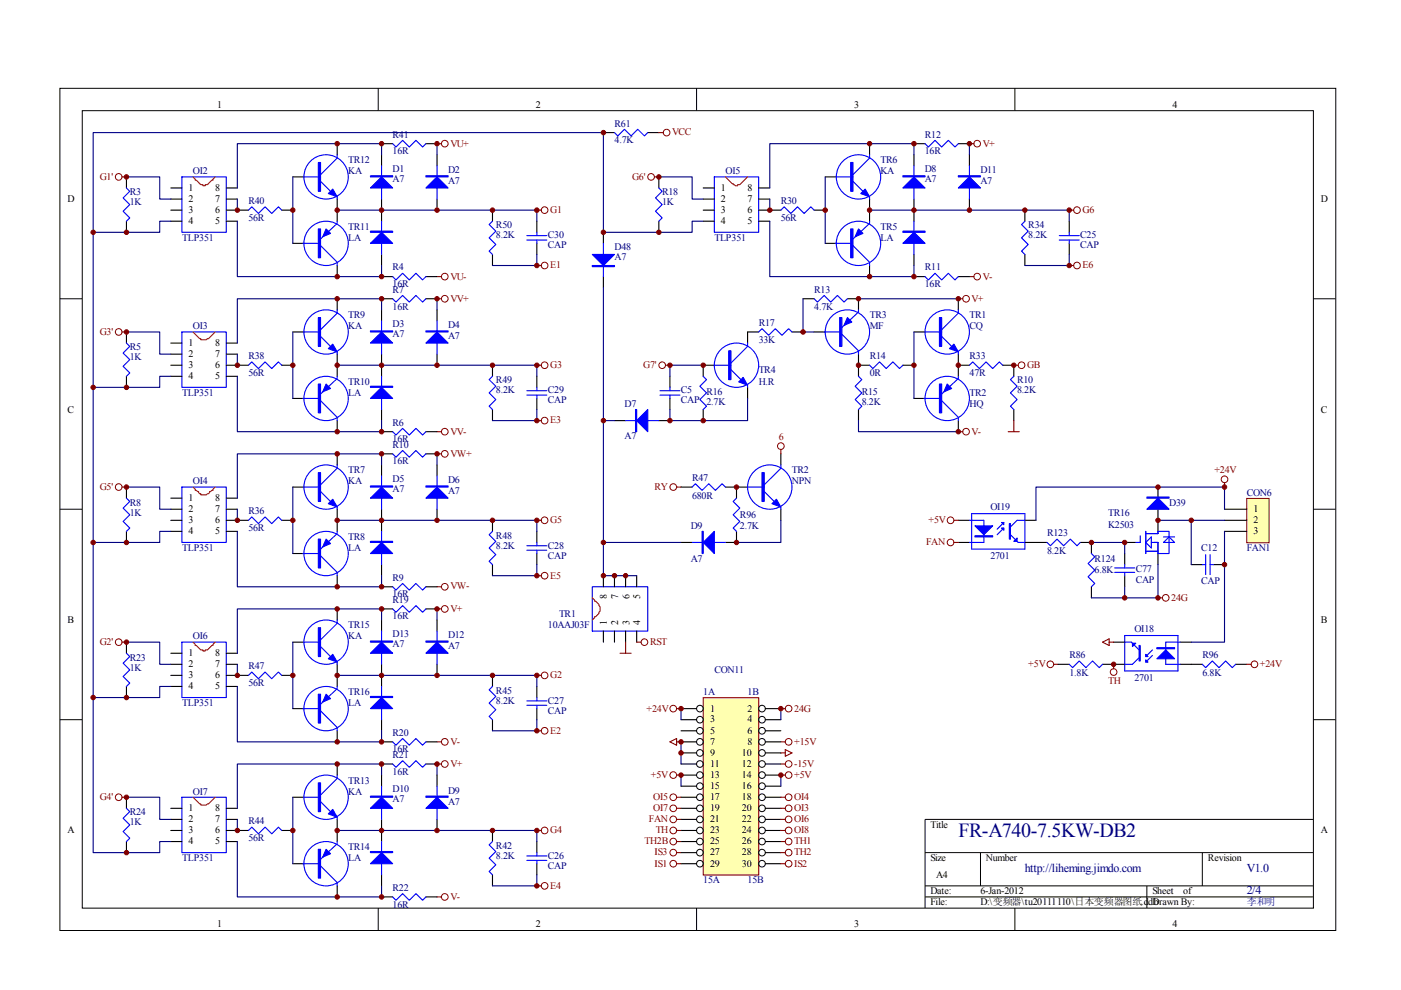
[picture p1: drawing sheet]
<svg xmlns="http://www.w3.org/2000/svg" width="297mm" height="210mm" viewBox="0 0 297 210" stroke-linecap="round" stroke-linejoin="round" font-family="sans-serif">
<g fill="none" stroke="#000" stroke-width=".21">
<path d="M12.7 18.7h270.5v178.6h-270.5zM80.2 18.7v4.7M147.7 18.7v4.7M215.2 18.7v4.7M17.4 23.5h261.1v169h-261.1zM12.7 63.3h4.7M278.4 63.3h4.7M12.7 108h4.7M278.4 108h4.7M12.7 152.6h4.7M278.4 152.6h4.7M278.4 173.7h-82.3v18.8"/>
<path d="M80.2 192.5v4.7M147.7 192.5v4.7M196.1 180.8h82.3M196.1 187.8h82.3M196.1 190.2h82.3M207.9 180.8v7M215.2 192.5v4.7M243.2 187.8v4.7M254.9 180.8v7"/>
</g>
<g fill="none" stroke="#00f" stroke-width=".23">
<path d="M26.8 39.9l.7 .7-1.4 1.4 1.4 1.4-1.4 1.4 1.4 1.4-.7 .7M38.6 37.5h9.4v11.8h-9.4zM64.4 37.5h3.6M68 38.4l2.1 2.2M71.5 32.8v.7l-3.5 3.5M80.9 35.2v7M92.7 35.2v7M130.3 28.1l.7 .7 1.4-1.4 1.4 1.4 1.4-1.4 1.4 1.4 .7-.7M139.7 39.9l.7 .7-1.4 1.4 1.4 1.4-1.4 1.4 1.4 1.4-.7 .7M151.4 37.5h9.5v11.8h-9.5zM177.3 37.5h3.5M180.8 38.4l2.2 2.2"/>
<path d="M184.4 32.8v.7l-3.6 3.5M193.8 35.2v7M205.5 35.2v7M52.7 44.6l.7-.7 1.4 1.4 1.4-1.4 1.4 1.4 1.4-1.4 .7 .7M64.2 51.6h3.3M68 52.1l3.5 3.5v.7M71.5 46.9v.5l-3.5 3.3M71.5 41.7v.5M80.9 46.9v7M104.4 46.9l-.7 .7 1.4 1.4-1.4 1.4 1.4 1.4-1.4 1.4 .7 .7M111.7 50h4.2M111.7 50.9h4.2"/>
<path d="M113.8 49.3v.7M113.8 50.9v.7M127.9 51.6v7M165.6 44.6l.7-.7 1.4 1.4 1.4-1.4 1.4 1.4 1.4-1.4 .7 .7M177.1 51.6h3.3M180.8 52.1l3.6 3.5v.7M184.4 46.9v.5l-3.6 3.3M184.4 41.7v.5M193.8 46.9v7M217.3 46.9l-.7 .7 1.4 1.4-1.4 1.4 1.4 1.4-1.4 1.4 .7 .7M224.6 50h4.2M224.6 50.9h4.2"/>
<path d="M226.7 49.3v.7M226.7 50.9v.7M26.8 72.7l.7 .7-1.4 1.5 1.4 1.4-1.4 1.4 1.4 1.4-.7 .7M38.6 70.4h9.4v11.7h-9.4zM52.7 77.4l.7-.7 1.4 1.4 1.4-1.4 1.4 1.4 1.4-1.4 .7 .7M64.4 70.4h3.6M68 71.3l2.1 2.1M71.5 65.7v.7l-3.5 3.5M71.5 79.8v.5l-3.5 3.2M71.5 74.6v.5M80.9 68v7.1M80.9 79.8v7"/>
<path d="M92.7 68v7.1M104.4 79.8l-.7 .7 1.4 1.4-1.4 1.4 1.4 1.4-1.4 1.4 .7 .7M149.1 79.8l.7 .7-1.4 1.4 1.4 1.4-1.4 1.4 1.4 1.4-.7 .7M151.4 77.4h3.6M155 78.4l2.1 2.1M158.5 72.7v.7l-3.5 3.6M160.9 70.4l.7-.7 1.4 1.4 1.4-1.4 1.4 1.4 1.4-1.4 .7 .7M172.6 63.3l.7 .7 1.4-1.4 1.4 1.4 1.5-1.4 1.4 1.4 .7-.7M174.7 70.4h3.3M178.5 70.9l3.5 3.5v.7M182 65.7v.5l-3.5 3.3M182 79.8l.7 .7-1.4 1.4 1.4 1.4-1.4 1.4 1.4 1.4-.7 .7"/>
<path d="M184.4 77.4l.7 .7 1.4-1.4 1.4 1.4 1.4-1.4 1.4 1.4 .7-.7M196.1 70.4h3.6M199.7 71.3l2.1 2.1M203.2 65.7v.7l-3.5 3.5M203.2 79.8v.5l-3.5 3.2M203.2 74.6v.5M205.5 77.4l.7-.7 1.5 1.4 1.4-1.4 1.4 1.4 1.4-1.4 .7 .7M214.9 79.8l-.7 .7 1.4 1.4-1.4 1.4 1.4 1.4-1.4 1.4 .7 .7M64.2 84.5h3.3M68 85l3.5 3.5v.7M71.5 98.6v.7l-3.5 3.5M111.7 82.8h4.2"/>
<path d="M111.7 83.8h4.2M113.8 82.1v.7M113.8 83.8v.7M132.6 89.2h7.1M139.9 82.8h4.3M139.9 83.8h4.3M142 82.1v.7M142 83.8v.7M158.5 81.7v.4M165.6 98.6v.7l-3.6 3.5M195.9 84.5h3.3M199.7 85l3.5 3.5v.7"/>
<path d="M26.8 105.6l.7 .7-1.4 1.4 1.4 1.4-1.4 1.5 1.4 1.4-.7 .7M38.6 103.3h9.4v11.7h-9.4zM52.7 110.3l.7-.7 1.4 1.4 1.4-1.4 1.4 1.4 1.4-1.4 .7 .7M64.2 117.4h3.3M64.4 103.3h3.6M68 117.8l3.5 3.6v.7M68 104.2l2.1 2.1M71.5 112.7v.4l-3.5 3.3M71.5 107.5v.5M80.9 100.9v7.1M80.9 112.7v7M92.7 100.9v7.1"/>
<path d="M104.4 112.7l-.7 .7 1.4 1.4-1.4 1.4 1.4 1.4-1.4 1.4 .7 .7M111.7 115.7h4.2M111.7 116.7h4.2M113.8 115v.7M113.8 116.7v.7M146.7 103.3l.7-.7 1.5 1.4 1.4-1.4 1.4 1.4 1.4-1.4 .7 .7M146.7 115h7.1M156.2 105.6l-.8 .7 1.5 1.4-1.5 1.4 1.5 1.5-1.5 1.4 .8 .7M158.5 103.3h3.5M162 104.2l2.1 2.1M165.6 107.5v.5M26.8 138.5l.7 .7-1.4 1.4 1.4 1.4-1.4 1.4 1.4 1.4-.7 .7"/>
<path d="M38.6 136.2h9.4v11.7h-9.4zM64.4 136.2h3.6M68 137.1l2.1 2.1M71.5 131.5v.7l-3.5 3.5M80.9 133.8v7.1M92.7 133.8v7.1M125.6 124.4h11.7v9.4h-11.7zM52.7 143.2l.7-.7 1.4 1.4 1.4-1.4 1.4 1.4 1.4-1.4 .7 .7M64.2 150.2h3.3M68 150.7l3.5 3.5v.7M71.5 145.5v.5l-3.5 3.3M71.5 140.4v.5"/>
<path d="M80.9 145.5v7.1M104.4 145.5l-.7 .8 1.4 1.4-1.4 1.4 1.4 1.4-1.4 1.4 .7 .7M111.7 148.6h4.2M111.7 149.5h4.2M113.8 147.9v.7M113.8 149.5v.7M26.8 171.4l.7 .7-1.4 1.4 1.4 1.4-1.4 1.4 1.4 1.4-.7 .7M38.6 169h9.4v11.8h-9.4zM52.7 176.1l.7-.7 1.4 1.4 1.4-1.4 1.4 1.4 1.4-1.4 .7 .7M64.4 169h3.6M68 170l2.1 2.1M71.5 164.3v.7l-3.5 3.6"/>
<path d="M71.5 178.4v.5l-3.5 3.3M71.5 173.3v.4M80.9 166.7v7M80.9 178.4v7.1M92.7 166.7v7M104.4 178.4l-.7 .7 1.4 1.4-1.4 1.5 1.4 1.4-1.4 1.4 .7 .7M64.2 183.1h3.3M68 183.6l3.5 3.5v.7M111.7 181.5h4.2M111.7 182.4h4.2M113.8 180.8v.7M113.8 182.4v.7"/>
<circle cx="69.1" cy="37.5" r="4.7"/>
<circle cx="182" cy="37.5" r="4.7"/>
<circle cx="69.1" cy="51.6" r="4.7"/>
<circle cx="182" cy="51.6" r="4.7"/>
<circle cx="69.1" cy="70.4" r="4.7"/>
<circle cx="156.2" cy="77.4" r="4.7"/>
<circle cx="179.7" cy="70.4" r="4.7"/>
<circle cx="200.8" cy="70.4" r="4.7"/>
<circle cx="69.1" cy="84.5" r="4.7"/>
<circle cx="200.8" cy="84.5" r="4.7"/>
<circle cx="69.1" cy="117.4" r="4.7"/>
<circle cx="69.1" cy="103.3" r="4.7"/>
<circle cx="163.2" cy="103.3" r="4.7"/>
<circle cx="69.1" cy="136.2" r="4.7"/>
<circle cx="69.1" cy="150.2" r="4.7"/>
<circle cx="69.1" cy="169" r="4.7"/>
<circle cx="69.1" cy="183.1" r="4.7"/>
</g>
<g fill="none" stroke="#000" stroke-width=".23">
<path d="M26.8 37.5v2.4M36.2 39.9h2.4M48 39.9h2.3M62.1 37.5h2.3M71.5 30.5v2.3M80.9 32.8v2.4M92.7 32.8v2.4M127.9 28.1h2.4M137.3 28.1h2.4M139.7 37.5v2.4M149.1 39.9h2.3M160.9 39.9h2.3"/>
<path d="M175 37.5h2.3M184.4 30.5v2.3M193.8 32.8v2.4M205.5 32.8v2.4M26.8 46.9v2.4M36.2 42.2h2.4M36.2 44.6h2.4M36.2 46.9h2.4M48 42.2h2.3M48 44.6h4.7M48 46.9h2.3M59.7 44.6h2.4"/>
<path d="M62.1 51.6h2.3M71.5 42.2v4.7M71.5 56.3v2.3M80.9 42.2v4.7M80.9 53.9v2.4M92.7 42.2v2.4M104.4 44.6v2.3M104.4 53.9v2.4M113.8 46.9v2.4M113.8 51.6v2.3M127.9 49.3v2.3M127.9 58.6v2.4"/>
<path d="M139.7 46.9v2.4M149.1 42.2h2.3M149.1 44.6h2.3M149.1 46.9h2.3M160.9 42.2h2.3M160.9 44.6h4.7M160.9 46.9h2.3M172.6 44.6h2.4M175 51.6h2.3M184.4 42.2v4.7M184.4 56.3v2.3M193.8 42.2v4.7"/>
<path d="M193.8 53.9v2.4M205.5 42.2v2.4M217.3 44.6v2.3M217.3 53.9v2.4M226.7 46.9v2.4M226.7 51.6v2.3M26.8 70.4v2.3M26.8 79.8v2.3M36.2 72.7h2.4M36.2 75.1h2.4M36.2 77.4h2.4M36.2 79.8h2.4"/>
<path d="M48 72.7h2.3M48 75.1h2.3M48 77.4h4.7M48 79.8h2.3M59.7 77.4h2.4M62.1 70.4h2.3M71.5 63.3v2.4M71.5 75.1v4.7M80.9 65.7v2.3M80.9 75.1v4.7M92.7 65.7v2.3M92.7 75.1v2.3"/>
<path d="M104.4 77.4v2.4M113.8 79.8v2.3M142 79.8v2.3M151.4 77.4h-2.3v2.4M160.9 70.4h-2.4v2.3M167.9 70.4h2.4M170.3 63.3h2.3M172.6 70.4h2.4M179.7 63.3h2.3v2.4M182 77.4h2.4M182 75.1v4.7M191.4 77.4h2.4"/>
<path d="M193.8 70.4h2.3M203.2 77.4h2.3M203.2 63.3v2.4M203.2 75.1v4.7M212.6 77.4h2.3v2.4M62.1 84.5h2.3M71.5 89.2v2.3M71.5 96.2v2.4M80.9 86.8v2.4M80.9 98.6v2.3M92.7 98.6v2.3M104.4 86.8v2.4"/>
<path d="M113.8 84.5v2.3M130.3 89.2h2.3M139.7 89.2h2.3M142 84.5v2.3M149.1 86.8v2.4M158.5 82.1v2.4M165.6 96.2v2.4M182 86.8v2.4M193.8 84.5h2.3M203.2 89.2v2.3M214.9 86.8v2.4M26.8 103.3v2.3"/>
<path d="M26.8 112.7v2.3M36.2 105.6h2.4M36.2 108h2.4M36.2 110.3h2.4M36.2 112.7h2.4M48 105.6h2.3M48 108h2.3M48 110.3h4.7M48 112.7h2.3M59.7 110.3h2.4M62.1 103.3h2.3M62.1 117.4h2.3"/>
<path d="M71.5 108v4.7M80.9 108v4.7M80.9 119.7v2.4M92.7 108v2.3M104.4 110.3v2.4M104.4 119.7v2.4M113.8 112.7v2.3M113.8 117.4v2.3M144.4 103.3h2.3M144.4 115h2.3M153.8 103.3h4.7M156.2 112.7v2.3h-2.4"/>
<path d="M156.2 103.3v2.3M165.6 108v2.3M26.8 136.2v2.3M36.2 138.5h2.4M48 138.5h2.3M62.1 136.2h2.3M71.5 122.1v2.3M71.5 129.1v2.4M80.9 131.5v2.3M92.7 131.5v2.3M127.9 122.1v2.3M127.9 133.8v2.4"/>
<path d="M130.3 122.1v2.3M130.3 133.8v2.4M132.6 122.1v2.3M132.6 133.8v2.4M135 122.1v2.3M135 133.8v2.4M26.8 145.5v2.4M36.2 140.9h2.4M36.2 143.2h2.4M36.2 145.5h2.4M48 140.9h2.3M48 143.2h4.7"/>
<path d="M48 145.5h2.3M59.7 143.2h2.4M62.1 150.2h2.3M71.5 140.9v4.6M71.5 154.9v2.4M80.9 140.9v4.6M80.9 152.6v2.3M92.7 140.9v2.3M104.4 143.2v2.3M104.4 152.6v2.3M113.8 145.5v2.4M113.8 150.2v2.4"/>
<path d="M26.8 169v2.4M26.8 178.4v2.4M36.2 171.4h2.4M36.2 173.7h2.4M36.2 176.1h2.4M36.2 178.4h2.4M48 171.4h2.3M48 173.7h2.3M48 176.1h4.7M48 178.4h2.3M59.7 176.1h2.4M62.1 169h2.3"/>
<path d="M71.5 162v2.3M71.5 173.7v4.7M80.9 164.3v2.4M80.9 173.7v4.7M92.7 164.3v2.4M92.7 173.7v2.4M104.4 176.1v2.3M113.8 178.4v2.4M62.1 183.1h2.3M71.5 187.8v2.4M80.9 185.5v2.3M104.4 185.5v2.3"/>
<path d="M113.8 183.1v2.4"/>
</g>
<path d="M40.9 37.5l.5 .5v.2h.2l.5 .5a.74 .74 0 0 0 .9 .5v.2h.5v-.2a.74 .74 0 0 0 .9-.5l.5-.5h.3v-.2l.4-.5M153.8 37.5l1.4 1.4h.2v.3l.5 .2h.5v-.2a.74 .74 0 0 0 .9-.5l1.2-1.2M40.9 70.4l1.4 1.4h.3v.2a2.17 2.17 0 0 0 2.1-.7l.9-.9M40.9 103.3l.5 .4v.3l.7 .2 .2 .5h.3v.2a2.16 2.16 0 0 0 1.8-.5v-.2l.8-.2v-.3l.4-.4M40.9 136.2l.5 .4v.3h.2l.5 .4a.74 .74 0 0 0 .9 .5v.2h.5v-.2a.74 .74 0 0 0 .9-.5l.5-.4h.3v-.3l.4-.4M125.6 126.8l.4 .4v.3a1.74 1.74 0 0 1 1.2 1.6 1.74 1.74 0 0 1-1.2 1.7v.2l-.4 .5M40.9 169l1.4 1.4h.3v.3a2.16 2.16 0 0 0 2.1-.7l.9-1" fill="none" stroke="#f00" stroke-width=".23"/>
<g fill="#00f" stroke="#00f" stroke-width=".23">
<path d="M69.6 41l.9-.9 1 1.6z"/>
<path d="M69.1 48.5l1 1-1.7 .7z"/>
<path d="M78.5 39.9l2.4-2.4 2.3 2.4z"/>
<path d="M78.5 51.6l2.4-2.3 2.3 2.3z"/>
<path d="M70.5 73l1 1.6-1.9-.7z"/>
<path d="M69.1 81.4l1 1-1.7 .7z"/>
<path d="M78.5 72.7l2.4-2.3 2.3 2.3z"/>
<path d="M78.5 84.5l2.4-2.4 2.3 2.4z"/>
<path d="M70.5 105.9l1 1.6-1.9-.7z"/>
<path d="M69.1 114.3l1 1-1.7 .7z"/>
<path d="M78.5 105.6l2.4-2.3 2.3 2.3z"/>
<path d="M78.5 117.4l2.4-2.4 2.3 2.4z"/>
<path d="M70.5 138.7l1 1.7-1.9-.7z"/>
<path d="M69.1 147.2l1 .9-1.7 .7z"/>
<path d="M78.5 138.5l2.4-2.3 2.3 2.3z"/>
<path d="M78.5 150.2l2.4-2.3 2.3 2.3z"/>
<path d="M70.5 171.6l1 1.7-1.9-.7z"/>
<path d="M69.1 180.1l1 .9-1.7 .7z"/>
<path d="M78.5 171.4l2.4-2.4 2.3 2.4z"/>
<path d="M78.5 183.1l2.4-2.3 2.3 2.3z"/>
<path d="M182.5 41l.9-.9 1 1.6z"/>
<path d="M182 48.5l1 1-1.7 .7z"/>
<path d="M193.8 37.5l2.3 2.4h-4.7z"/>
<path d="M191.4 51.6l2.4-2.3 2.3 2.3z"/>
<path d="M202.2 73l1 1.6-1.9-.7z"/>
<path d="M200.8 81.4l1 1-1.7 .7z"/>
<path d="M156.6 81l1-1 .9 1.7z"/>
<path d="M179.7 67.3l.9 1-1.6 .7z"/>
<path d="M135 89.2l2.3-2.4v4.7z"/>
<path d="M125.6 53.9h4.7l-2.4 2.4z"/>
<path d="M90.3 39.9l2.4-2.4 2.3 2.4z"/>
<path d="M90.3 72.7l2.4-2.3 2.3 2.3z"/>
<path d="M90.3 105.6l2.4-2.3 2.3 2.3z"/>
<path d="M90.3 138.5l2.4-2.3 2.3 2.3z"/>
<path d="M90.3 171.4l2.4-2.4 2.3 2.4z"/>
<path d="M205.5 37.5l2.4 2.4h-4.7z"/>
<path d="M149.1 115l2.3-2.3v4.7z"/>
<path d="M164.6 105.9l1 1.6-1.9-.7z"/>
<path d="M67.5 34.5h.5v6.1h-.5z" fill-rule="evenodd"/>
<path d="M67.5 48.5h.5v6.2h-.5z" fill-rule="evenodd"/>
<path d="M78.5 37.3h4.7v.2h-4.7z" fill-rule="evenodd"/>
<path d="M78.5 49h4.7v.3h-4.7z" fill-rule="evenodd"/>
<path d="M67.5 67.3h.5v6.1h-.5z" fill-rule="evenodd"/>
<path d="M67.5 81.4h.5v6.1h-.5z" fill-rule="evenodd"/>
<path d="M78.5 70.2h4.7v.2h-4.7z" fill-rule="evenodd"/>
<path d="M78.5 81.9h4.7v.2h-4.7z" fill-rule="evenodd"/>
<path d="M67.5 100.2h.5v6.1h-.5z" fill-rule="evenodd"/>
<path d="M67.5 114.3h.5v6.1h-.5z" fill-rule="evenodd"/>
<path d="M78.5 103h4.7v.3h-4.7z" fill-rule="evenodd"/>
<path d="M78.5 114.8h4.7v.2h-4.7z" fill-rule="evenodd"/>
<path d="M67.5 133.1h.5v6.1h-.5z" fill-rule="evenodd"/>
<path d="M67.5 147.2h.5v6.1h-.5z" fill-rule="evenodd"/>
<path d="M78.5 135.9h4.7v.3h-4.7z" fill-rule="evenodd"/>
<path d="M78.5 147.7h4.7v.2h-4.7z" fill-rule="evenodd"/>
<path d="M67.5 166h.5v6.1h-.5z" fill-rule="evenodd"/>
<path d="M67.5 180.1h.5v6.1h-.5z" fill-rule="evenodd"/>
<path d="M78.5 168.8h4.7v.2h-4.7z" fill-rule="evenodd"/>
<path d="M78.5 180.5h4.7v.3h-4.7z" fill-rule="evenodd"/>
<path d="M180.4 34.5h.4v6.1h-.4z" fill-rule="evenodd"/>
<path d="M180.4 48.5h.4v6.2h-.4z" fill-rule="evenodd"/>
<path d="M191.4 37.3h4.7v.2h-4.7z" fill-rule="evenodd"/>
<path d="M191.4 49h4.7v.3h-4.7z" fill-rule="evenodd"/>
<path d="M199.2 67.3h.5v6.1h-.5z" fill-rule="evenodd"/>
<path d="M199.2 81.4h.5v6.1h-.5z" fill-rule="evenodd"/>
<path d="M154.5 74.4h.5v6.1h-.5z" fill-rule="evenodd"/>
<path d="M178 67.3h.5v6.1h-.5z" fill-rule="evenodd"/>
<path d="M134.7 86.8h.3v4.7h-.3z" fill-rule="evenodd"/>
<path d="M125.6 56.3h4.7v.2h-4.7z" fill-rule="evenodd"/>
<path d="M90.3 37.3h4.7v.2h-4.7z" fill-rule="evenodd"/>
<path d="M90.3 70.2h4.7v.2h-4.7z" fill-rule="evenodd"/>
<path d="M90.3 103h4.7v.3h-4.7z" fill-rule="evenodd"/>
<path d="M90.3 135.9h4.7v.3h-4.7z" fill-rule="evenodd"/>
<path d="M90.3 168.8h4.7v.2h-4.7z" fill-rule="evenodd"/>
<path d="M203.2 37.3h4.7v.2h-4.7z" fill-rule="evenodd"/>
<path d="M148.9 112.7h.2v4.7h-.2z" fill-rule="evenodd"/>
<path d="M161.6 100.2h.4v6.1h-.4z" fill-rule="evenodd"/>
</g>
<g fill="none" stroke="#000080" stroke-width=".23">
<path d="M26.8 37.5h7.1v4.7h2.3M62.1 37.5v14.1M80.9 32.8v-2.3h-30.6v9.4M92.7 30.5v2.3M139.7 37.5h7v4.7h2.4M175 37.5v14.1M193.8 32.8v-2.3h-30.6v9.4M36.2 46.9h-2.3v2.4h-14.1v131.5h14.1v-2.4h2.3M50.3 46.9v11.7h30.6v-2.3M50.3 42.2v2.4M71.5 44.6h21.2M104.4 44.6h9.4v2.3"/>
<path d="M113.8 53.9v2.4h-9.4M149.1 46.9h-2.4v2.4h-18.8v-21.2h-108.1v21.2M163.2 46.9v11.7h30.6v-2.3M163.2 42.2v2.4M184.4 44.6h21.1M217.3 44.6h9.4v2.3M226.7 53.9v2.4h-9.4M26.8 70.4h7.1v4.7h2.3M36.2 79.8h-2.3v2.3h-14.1M50.3 79.8v11.7h30.6v-2.3M50.3 75.1v2.3M62.1 70.4v14.1"/>
<path d="M71.5 77.4h21.2M80.9 65.7v-2.4h-30.6v9.4M92.7 63.3v2.4M104.4 77.4h9.4v2.4M127.9 61v28.2h2.4M149.1 77.4h-7.1v2.4M170.3 63.3v7.1h2.3M182 63.3h21.2M193.8 70.4v14.1M80.9 98.6v-2.4h-30.6v9.4M92.7 96.2v2.4M113.8 86.8v2.4h-9.4"/>
<path d="M127.9 89.2v25.8h16.5M158.5 84.5v4.7h-16.5v-2.4M182 89.2v2.3h21.2M26.8 103.3h7.1v4.7h2.3M36.2 112.7h-2.3v2.3h-14.1M50.3 112.7v11.7h30.6v-2.3M50.3 108v2.3M62.1 103.3v14.1M71.5 110.3h21.2M104.4 110.3h9.4v2.4M113.8 119.7v2.4h-9.4M127.9 115v7.1h7.1"/>
<path d="M165.6 110.3v4.7h-9.4M26.8 136.2h7.1v4.7h2.3M62.1 136.2v14M80.9 131.5v-2.4h-30.6v9.4M92.7 129.1v2.4M36.2 145.5h-2.3v2.4h-14.1M50.3 145.5v11.8h30.6v-2.4M50.3 140.9v2.3M71.5 143.2h21.2M104.4 143.2h9.4v2.3M113.8 152.6v2.3h-9.4M26.8 169h7.1v4.7h2.3"/>
<path d="M50.3 178.4v11.8h30.6v-2.4M50.3 173.7v2.4M62.1 169v14.1M71.5 176.1h21.2M80.9 164.3v-2.3h-30.6v9.4M92.7 162v2.3M104.4 176.1h9.4v2.3M113.8 185.5v2.3h-9.4"/>
</g>
<g fill="none" stroke="#800000" stroke-width=".21">
<circle cx="25.2" cy="37.5" r=".71"/>
<circle cx="94.3" cy="30.5" r=".71"/>
<circle cx="138" cy="37.5" r=".71"/>
<circle cx="141.3" cy="28.1" r=".71"/>
<circle cx="207.2" cy="30.5" r=".7"/>
<circle cx="94.3" cy="58.6" r=".71"/>
<circle cx="115.5" cy="44.6" r=".71"/>
<circle cx="115.5" cy="56.3" r=".71"/>
<circle cx="207.2" cy="58.6" r=".7"/>
<circle cx="228.3" cy="44.6" r=".71"/>
<circle cx="228.3" cy="56.3" r=".71"/>
<circle cx="25.2" cy="70.4" r=".71"/>
<circle cx="94.3" cy="63.3" r=".71"/>
<circle cx="115.5" cy="77.4" r=".71"/>
<circle cx="140.4" cy="77.4" r=".7"/>
<circle cx="204.8" cy="63.3" r=".71"/>
<circle cx="216.6" cy="77.4" r=".71"/>
<circle cx="94.3" cy="96.2" r=".71"/>
<circle cx="94.3" cy="91.5" r=".71"/>
<circle cx="115.5" cy="89.2" r=".71"/>
<circle cx="165.6" cy="94.6" r=".7"/>
<circle cx="204.8" cy="91.5" r=".71"/>
<circle cx="25.2" cy="103.3" r=".71"/>
<circle cx="115.5" cy="110.3" r=".71"/>
<circle cx="142.7" cy="103.3" r=".71"/>
<circle cx="25.2" cy="136.2" r=".71"/>
<circle cx="94.3" cy="129.1" r=".71"/>
<circle cx="94.3" cy="124.4" r=".71"/>
<circle cx="115.5" cy="122.1" r=".71"/>
<circle cx="136.6" cy="136.2" r=".7"/>
<circle cx="94.3" cy="157.3" r=".71"/>
<circle cx="115.5" cy="143.2" r=".71"/>
<circle cx="115.5" cy="154.9" r=".71"/>
<circle cx="25.2" cy="169" r=".71"/>
<circle cx="94.3" cy="162" r=".71"/>
<circle cx="115.5" cy="176.1" r=".71"/>
<circle cx="94.3" cy="190.2" r=".71"/>
<circle cx="115.5" cy="187.8" r=".71"/>
</g>
<g fill="none" stroke="#800000" stroke-width=".23">
<path d="M25.9 37.5h.9M92.7 30.5h.9M138.7 37.5h1M139.7 28.1h.9M205.5 30.5h1M92.7 58.6h.9M113.8 44.6h1M113.8 56.3h1M205.5 58.6h1M226.7 44.6h.9M226.7 56.3h.9M25.9 70.4h.9"/>
<path d="M92.7 63.3h.9M113.8 77.4h1M141.1 77.4h.9M203.2 63.3h.9M214.9 77.4h1M92.7 91.5h.9M92.7 96.2h.9M113.8 89.2h1M165.6 95.3v.9M203.2 91.5h.9M213.8 91.5h2.3M214.9 89.2v2.3"/>
<path d="M25.9 103.3h.9M113.8 110.3h1M143.5 103.3h.9M25.9 136.2h.9M92.7 124.4h.9M92.7 129.1h.9M113.8 122.1h1M131.5 138.5h2.3M132.6 136.2v2.3M135 136.2h.9M92.7 157.3h.9M113.8 143.2h1"/>
<path d="M113.8 154.9h1M25.9 169h.9M92.7 162h.9M113.8 176.1h1M92.7 190.2h.9M113.8 187.8h1"/>
</g>
<g fill="#800000" stroke="#800000" stroke-width=".21">
<circle cx="50.3" cy="44.6" r=".47"/>
<circle cx="71.5" cy="30.5" r=".47"/>
<circle cx="71.5" cy="44.6" r=".47"/>
<circle cx="71.5" cy="58.6" r=".47"/>
<circle cx="26.8" cy="37.5" r=".47"/>
<circle cx="26.8" cy="49.2" r=".47"/>
<circle cx="62.1" cy="44.6" r=".47"/>
<circle cx="50.3" cy="77.4" r=".47"/>
<circle cx="71.5" cy="63.3" r=".47"/>
<circle cx="71.5" cy="77.4" r=".47"/>
<circle cx="71.5" cy="91.5" r=".47"/>
<circle cx="26.8" cy="82.1" r=".47"/>
<circle cx="62.1" cy="77.4" r=".47"/>
<circle cx="50.3" cy="110.3" r=".47"/>
<circle cx="71.5" cy="96.2" r=".47"/>
<circle cx="71.5" cy="110.3" r=".47"/>
<circle cx="71.5" cy="124.4" r=".47"/>
<circle cx="26.8" cy="115" r=".47"/>
<circle cx="62.1" cy="110.3" r=".47"/>
<circle cx="50.3" cy="143.2" r=".47"/>
<circle cx="71.5" cy="129.1" r=".47"/>
<circle cx="71.5" cy="143.2" r=".47"/>
<circle cx="71.5" cy="157.3" r=".47"/>
<circle cx="26.8" cy="147.9" r=".47"/>
<circle cx="62.1" cy="143.2" r=".47"/>
<circle cx="50.3" cy="176.1" r=".47"/>
<circle cx="71.5" cy="162" r=".47"/>
<circle cx="71.5" cy="176.1" r=".47"/>
<circle cx="71.5" cy="190.2" r=".47"/>
<circle cx="26.8" cy="180.8" r=".47"/>
<circle cx="62.1" cy="176.1" r=".47"/>
<circle cx="19.8" cy="147.9" r=".47"/>
<circle cx="19.8" cy="115" r=".47"/>
<circle cx="19.8" cy="82.1" r=".47"/>
<circle cx="26.8" cy="136.2" r=".47"/>
<circle cx="26.8" cy="169" r=".47"/>
<circle cx="26.8" cy="70.4" r=".47"/>
<circle cx="26.8" cy="103.3" r=".47"/>
<circle cx="163.2" cy="44.6" r=".47"/>
<circle cx="184.4" cy="30.5" r=".47"/>
<circle cx="184.4" cy="44.6" r=".47"/>
<circle cx="184.4" cy="58.6" r=".47"/>
<circle cx="139.7" cy="37.5" r=".47"/>
<circle cx="175" cy="44.6" r=".47"/>
<circle cx="203.2" cy="63.3" r=".47"/>
<circle cx="203.2" cy="77.4" r=".47"/>
<circle cx="203.2" cy="91.5" r=".47"/>
<circle cx="149.1" cy="77.4" r=".47"/>
<circle cx="182" cy="63.3" r=".47"/>
<circle cx="182" cy="77.4" r=".47"/>
<circle cx="193.8" cy="77.4" r=".47"/>
<circle cx="170.3" cy="70.4" r=".47"/>
<circle cx="149.1" cy="89.2" r=".47"/>
<circle cx="142" cy="89.2" r=".47"/>
<circle cx="19.8" cy="49.3" r=".47"/>
<circle cx="139.7" cy="49.3" r=".47"/>
<circle cx="127.9" cy="28.1" r=".47"/>
<circle cx="127.9" cy="49.3" r=".47"/>
<circle cx="113.8" cy="44.6" r=".47"/>
<circle cx="113.8" cy="56.3" r=".47"/>
<circle cx="113.8" cy="77.4" r=".47"/>
<circle cx="113.8" cy="89.2" r=".47"/>
<circle cx="113.8" cy="110.3" r=".47"/>
<circle cx="113.8" cy="122.1" r=".47"/>
<circle cx="113.8" cy="143.2" r=".47"/>
<circle cx="113.8" cy="154.9" r=".47"/>
<circle cx="113.8" cy="176.1" r=".47"/>
<circle cx="113.8" cy="187.8" r=".47"/>
<circle cx="80.9" cy="176.1" r=".47"/>
<circle cx="80.9" cy="143.2" r=".47"/>
<circle cx="80.9" cy="110.3" r=".47"/>
<circle cx="80.9" cy="77.4" r=".47"/>
<circle cx="80.9" cy="44.6" r=".47"/>
<circle cx="226.7" cy="44.6" r=".47"/>
<circle cx="226.7" cy="56.3" r=".47"/>
<circle cx="193.8" cy="44.6" r=".47"/>
<circle cx="156.1" cy="103.3" r=".47"/>
<circle cx="127.9" cy="89.2" r=".47"/>
<circle cx="156.1" cy="115" r=".47"/>
<circle cx="127.9" cy="122.1" r=".47"/>
<circle cx="127.9" cy="115" r=".47"/>
<circle cx="132.6" cy="122.1" r=".47"/>
<circle cx="130.3" cy="122.1" r=".47"/>
<circle cx="214.9" cy="77.4" r=".47"/>
<circle cx="142" cy="77.4" r=".47"/>
</g>
<path d="M149.2 148h11.7v37.5h-11.7z" fill="#ffffb0"/>
<g fill="none" stroke="#800000" stroke-width=".21">
<path d="M149.1 147.9h11.8v37.6h-11.8z"/>
<circle cx="142.7" cy="150.2" r=".71"/>
<circle cx="167.2" cy="157.3" r=".71"/>
<circle cx="167.2" cy="150.2" r=".71"/>
<circle cx="142.7" cy="173.7" r=".71"/>
<circle cx="142.7" cy="176.1" r=".71"/>
<circle cx="142.7" cy="164.3" r=".71"/>
<circle cx="142.7" cy="171.4" r=".71"/>
<circle cx="142.7" cy="169" r=".71"/>
<circle cx="142.7" cy="178.4" r=".71"/>
<circle cx="167.2" cy="173.7" r=".71"/>
<circle cx="167.2" cy="176.1" r=".71"/>
<circle cx="167.2" cy="162" r=".71"/>
<circle cx="167.2" cy="164.3" r=".71"/>
<circle cx="167.2" cy="171.4" r=".71"/>
<circle cx="167.2" cy="178.4" r=".71"/>
<circle cx="167.2" cy="169" r=".71"/>
<circle cx="142.7" cy="180.8" r=".71"/>
<circle cx="142.7" cy="183.1" r=".71"/>
<circle cx="167.2" cy="180.8" r=".71"/>
<circle cx="167.2" cy="183.1" r=".71"/>
</g>
<g fill="none" stroke="#000" stroke-width=".21">
<circle cx="148.4" cy="157.3" r=".71"/>
<circle cx="148.4" cy="159.6" r=".71"/>
<circle cx="148.4" cy="152.6" r=".7"/>
<circle cx="148.4" cy="154.9" r=".7"/>
<circle cx="148.4" cy="150.2" r=".7"/>
<circle cx="161.6" cy="157.3" r=".71"/>
<circle cx="161.6" cy="159.6" r=".71"/>
<circle cx="161.6" cy="152.6" r=".71"/>
<circle cx="161.6" cy="154.9" r=".71"/>
<circle cx="161.6" cy="150.2" r=".71"/>
<circle cx="148.4" cy="173.7" r=".71"/>
<circle cx="148.4" cy="176.1" r=".71"/>
<circle cx="148.4" cy="162" r=".7"/>
<circle cx="148.4" cy="164.3" r=".7"/>
<circle cx="148.4" cy="171.4" r=".7"/>
<circle cx="148.4" cy="178.4" r=".7"/>
<circle cx="148.4" cy="169" r=".7"/>
<circle cx="148.4" cy="166.7" r=".7"/>
<circle cx="161.6" cy="173.7" r=".71"/>
<circle cx="161.6" cy="176.1" r=".71"/>
<circle cx="161.6" cy="162" r=".71"/>
<circle cx="161.6" cy="164.3" r=".71"/>
<circle cx="161.6" cy="171.4" r=".71"/>
<circle cx="161.6" cy="178.4" r=".71"/>
<circle cx="161.6" cy="169" r=".71"/>
<circle cx="161.6" cy="166.7" r=".71"/>
<circle cx="148.4" cy="180.8" r=".7"/>
<circle cx="148.4" cy="183.1" r=".7"/>
<circle cx="161.6" cy="180.8" r=".71"/>
<circle cx="161.6" cy="183.1" r=".71"/>
</g>
<g fill="none" stroke="#000" stroke-width=".23">
<path d="M144.4 150.2h3.3M144.4 152.6h3.3M144.4 154.9h3.3M144.4 157.3h3.3M144.4 159.6h3.3M162.3 150.2h3.3M162.3 152.6h3.3M162.3 154.9h3.3M162.3 157.3h3.3M162.3 159.6h3.3M144.4 162h3.3M144.4 164.3h3.3"/>
<path d="M144.4 166.7h3.3M144.4 169h3.3M144.4 171.4h3.3M144.4 173.7h3.3M144.4 176.1h3.3M144.4 178.4h3.3M162.3 162h3.3M162.3 164.3h3.3M162.3 166.7h3.3M162.3 169h3.3M162.3 171.4h3.3M162.3 173.7h3.3"/>
<path d="M162.3 176.1h3.3M162.3 178.4h3.3M144.4 180.8h3.3M144.4 183.1h3.3M162.3 180.8h3.3M162.3 183.1h3.3"/>
</g>
<g fill="none" stroke="#800000" stroke-width=".23">
<path d="M142 157.3l1.5-.7v1.4zM143.5 150.2h.9M143.5 157.3h.9M165.6 150.2h.9M165.6 157.3h.9M165.6 159.6h.9M166.5 158.9l1.4 .7-1.4 .7zM143.5 164.3h.9M143.5 169h.9M143.5 171.4h.9M143.5 173.7h.9M143.5 176.1h.9"/>
<path d="M143.5 178.4h.9M165.6 162h.9M165.6 164.3h.9M165.6 169h.9M165.6 171.4h.9M165.6 173.7h.9M165.6 176.1h.9M165.6 178.4h.9M143.5 180.8h.9M143.5 183.1h.9M165.6 180.8h.9M165.6 183.1h.9"/>
</g>
<path d="M144.4 150.2v2.4M144.4 157.3v4.7M165.6 150.2v2.4M144.4 164.3v2.4M165.6 164.3v2.4" fill="none" stroke="#000080" stroke-width=".23"/>
<g fill="#800000" stroke="#800000" stroke-width=".21">
<circle cx="144.4" cy="150.2" r=".47"/>
<circle cx="165.6" cy="150.2" r=".47"/>
<circle cx="144.4" cy="157.3" r=".47"/>
<circle cx="144.4" cy="159.6" r=".47"/>
<circle cx="144.4" cy="164.3" r=".47"/>
<circle cx="165.6" cy="164.3" r=".47"/>
</g>
<path d="M264.4 105.8h4.7v9.3h-4.7z" fill="#ffffb0"/>
<g fill="none" stroke="#800000" stroke-width=".21">
<path d="M264.3 105.7h4.8v9.4h-4.8z"/>
<circle cx="201.5" cy="110.3" r=".71"/>
<circle cx="201.5" cy="115" r=".71"/>
<circle cx="259.6" cy="101.6" r=".71"/>
<circle cx="247.2" cy="126.8" r=".71"/>
<circle cx="222.7" cy="140.8" r=".71"/>
<circle cx="236.1" cy="142.5" r=".71"/>
<circle cx="266" cy="140.8" r=".71"/>
</g>
<g fill="none" stroke="#000" stroke-width=".23">
<path d="M80.9 30.5h2.3M90.3 30.5h2.4M193.8 30.5h2.3M203.2 30.5h2.3M80.9 58.6h2.3M90.3 58.6h2.4M193.8 58.6h2.3M203.2 58.6h2.3M80.9 63.3h2.3M90.3 63.3h2.4M80.9 91.5h2.3M80.9 96.2h2.3"/>
<path d="M90.3 91.5h2.4M90.3 96.2h2.4M203.2 110.3h2.3M203.2 115h2.3M217.3 110.3h2.3M217.3 115h4.7M229 115h2.4v2.4M238.5 115h2.3M238.5 117.4v2.3M245.5 103.3v2.3M245.5 108v4.7M245.5 117.4v2.3"/>
<path d="M252.6 119.7h2.3M257.3 119.7h2.3M259.6 108h4.7M259.6 110.3h4.7M259.6 112.7h4.7M80.9 124.4h2.3M80.9 129.1h2.3M90.3 124.4h2.4M90.3 129.1h2.4M231.4 124.4v2.4M236.1 136.2h2.4M238.5 122.1v2.3"/>
<path d="M250.2 136.2h2.4M80.9 157.3h2.3M90.3 157.3h2.4M224.3 140.9h2.4M233.8 140.9h4.7M250.2 140.9h4.7M262 140.9h2.3M80.9 162h2.3M90.3 162h2.4M80.9 190.2h2.3M90.3 190.2h2.4"/>
</g>
<g fill="none" stroke="#00f" stroke-width=".23">
<path d="M83.2 30.5l.8 .7 1.4-1.4 1.4 1.4 1.4-1.4 1.4 1.4 .7-.7M196.1 30.5l.7 .7 1.4-1.4 1.5 1.4 1.4-1.4 1.4 1.4 .7-.7M83.2 58.6l.8 .7 1.4-1.4 1.4 1.4 1.4-1.4 1.4 1.4 .7-.7M196.1 58.6l.7 .7 1.4-1.4 1.5 1.4 1.4-1.4 1.4 1.4 .7-.7M83.2 63.3l.8 .7 1.4-1.4 1.4 1.4 1.4-1.4 1.4 1.4 .7-.7M83.2 91.5l.8 .7 1.4-1.4 1.4 1.4 1.4-1.4 1.4 1.4 .7-.7M83.2 96.2l.8 .7 1.4-1.4 1.4 1.4 1.4-1.4 1.4 1.4 .7-.7M205.5 110.3h3.1v4.7h-3.1M206 108.9h11.3v7.5h-11.3zM212.8 112l-1.4 1.4M212.8 110.8l-1.4 1.4M214.2 113.4l1.7 1.6h1.4"/>
<path d="M217.3 110.3h-1.7l-1.4 1.4M222 115l.7 .7 1.4-1.4 1.4 1.4 1.4-1.4 1.4 1.4 .7-.7M231.4 117.4l.7 .7-1.4 1.4 1.4 1.4-1.4 1.4 1.4 1.4-.7 .7M238.5 119.7v.7M241.7 113.6v1.4h-.9M242.9 113.1h2.6v-.4h2.4v4.7h-2.4v-2.4h-1.4M242.9 112.7v4.7M242.9 116.9h2.6M242.9 115l1.2-1.2v2.4zM246.7 113.8h2.3M247.9 113.8l1.1 1.2h-2.3zM254.9 119.7h.7"/>
<path d="M255.6 117.6v4.2M256.6 119.7h.7M256.6 117.6v4.2M83.2 124.4l.8 .7 1.4-1.4 1.4 1.4 1.4-1.4 1.4 1.4 .7-.7M83.2 129.1l.8 .7 1.4-1.4 1.4 1.4 1.4-1.4 1.4 1.4 .7-.7M236.3 120.4h4.3M236.3 121.4h4.3M238.5 121.4v.7M238.5 134.7h11.2v7.6h-11.2zM238.5 136.2h1.4l1.6 1.6M241.5 139.4l-1.4 1.5h-1.6M244.3 137.8l-1.4 1.4"/>
<path d="M244.3 139l-1.4 1.4M250.2 136.2h-3v4.7h3M83.2 157.3l.8 .7 1.4-1.4 1.4 1.4 1.4-1.4 1.4 1.4 .7-.7M226.7 140.9l.7 .7 1.4-1.5 1.4 1.5 1.4-1.5 1.4 1.5 .8-.7M254.9 140.9l.7 .7 1.4-1.5 1.4 1.5 1.5-1.5 1.4 1.5 .7-.7M83.2 162l.8 .7 1.4-1.4 1.4 1.4 1.4-1.4 1.4 1.4 .7-.7M83.2 190.2l.8 .7 1.4-1.4 1.4 1.4 1.4-1.4 1.4 1.4 .7-.7"/>
</g>
<g fill="#00f" stroke="#00f" stroke-width=".23">
<path d="M206.7 111.5h3.8l-1.9 1.9z"/>
<path d="M212.4 110.8h.4v.5z"/>
<path d="M212.4 112h.4v.4z"/>
<path d="M214.9 114.8l.7-.7v.7z"/>
<path d="M243.2 108l2.3-2.4 2.4 2.4z"/>
<path d="M245.3 139.7l1.9-1.9 1.8 1.9z"/>
<path d="M242.9 139.9l.5 .5h-.5z"/>
<path d="M242.9 138.7l.5 .5h-.5z"/>
<path d="M240.1 136.4h.7l-.7 .7z"/>
<path d="M206.7 113.6h3.8v.2h-3.8z" fill-rule="evenodd"/>
<path d="M214 111h.2v3.3h-.2z" fill-rule="evenodd"/>
<path d="M243.2 105.4h4.7v.2h-4.7z" fill-rule="evenodd"/>
<path d="M245.3 137.3h3.7v.3h-3.7z" fill-rule="evenodd"/>
<path d="M241.5 136.9h.2v3.2h-.2z" fill-rule="evenodd"/>
</g>
<path d="M202.2 110.3h1M202.2 115h1M259.6 102.3v1M233.8 136.2l1.4-.8v1.5zM235.2 136.2h.9M245.5 126.8h1M223.4 140.9h.9M236.1 140.9v.9M264.3 140.9h1" fill="none" stroke="#800000" stroke-width=".23"/>
<g fill="none" stroke="#000080" stroke-width=".23">
<path d="M205.5 30.5v2.3M92.7 44.6h11.7M205.5 44.6h11.8M92.7 77.4h11.7M92.7 110.3h11.7M231.4 115h7.1v2.4M245.5 119.7v7.1h-14.1M245.5 110.3h14.1M252.6 110.3v9.4M259.6 108v-4.7h-40v7M259.6 112.7v23.5h-7M238.5 124.4v2.4"/>
<path d="M92.7 143.2h11.7M92.7 176.1h11.7"/>
</g>
<g fill="#800000" stroke="#800000" stroke-width=".21">
<circle cx="238.5" cy="115" r=".47"/>
<circle cx="245.5" cy="110.3" r=".47"/>
<circle cx="245.5" cy="103.3" r=".47"/>
<circle cx="231.4" cy="115" r=".47"/>
<circle cx="245.5" cy="126.8" r=".47"/>
<circle cx="259.6" cy="103.3" r=".47"/>
<circle cx="238.5" cy="126.8" r=".47"/>
<circle cx="259.6" cy="119.7" r=".47"/>
<circle cx="252.6" cy="110.3" r=".47"/>
<circle cx="236.1" cy="140.8" r=".47"/>
<circle cx="205.5" cy="30.5" r=".47"/>
<circle cx="193.8" cy="30.5" r=".47"/>
<circle cx="193.8" cy="58.6" r=".47"/>
<circle cx="92.7" cy="30.5" r=".47"/>
<circle cx="80.9" cy="30.5" r=".47"/>
<circle cx="80.9" cy="58.6" r=".47"/>
<circle cx="92.7" cy="63.3" r=".47"/>
<circle cx="80.9" cy="63.3" r=".47"/>
<circle cx="80.9" cy="91.5" r=".47"/>
<circle cx="92.7" cy="96.2" r=".47"/>
<circle cx="80.9" cy="96.2" r=".47"/>
<circle cx="80.9" cy="124.4" r=".47"/>
<circle cx="92.7" cy="129.1" r=".47"/>
<circle cx="80.9" cy="129.1" r=".47"/>
<circle cx="80.9" cy="157.3" r=".47"/>
<circle cx="92.7" cy="162" r=".47"/>
<circle cx="80.9" cy="162" r=".47"/>
<circle cx="80.9" cy="190.2" r=".47"/>
<circle cx="92.7" cy="44.6" r=".47"/>
<circle cx="104.4" cy="44.6" r=".47"/>
<circle cx="92.7" cy="77.4" r=".47"/>
<circle cx="104.4" cy="77.4" r=".47"/>
<circle cx="92.7" cy="110.3" r=".47"/>
<circle cx="104.4" cy="110.3" r=".47"/>
<circle cx="92.7" cy="143.2" r=".47"/>
<circle cx="104.4" cy="143.2" r=".47"/>
<circle cx="92.7" cy="176.1" r=".47"/>
<circle cx="104.4" cy="176.1" r=".47"/>
<circle cx="205.5" cy="44.6" r=".47"/>
<circle cx="217.3" cy="44.6" r=".47"/>
</g>
<text font-size="4.2" fill="#000080" x="203.2" y="177.4">FR-A740-7.5KW-DB2</text>
<g font-size="2.5" fill="#000080">
<text x="217.3" y="184.8">http://liheming.jimdo.com</text>
<text x="264.3" y="184.8">V1.0</text>
<text x="264.3" y="189.6">2/4</text>
</g>
<g font-size="2.1">
<text x="46.1" y="22.9">1</text>
<text x="113.6" y="22.9">2</text>
<text x="181.1" y="22.9">3</text>
<text x="248.6" y="22.9">4</text>
<text x="40" y="40.5">1</text>
<text x="45.6" y="40.5">8</text>
<text x="152.8" y="40.5">1</text>
<text x="158.5" y="40.5">8</text>
<text x="14.3" y="42.8">D</text>
<text x="40" y="42.8">2</text>
<text x="40" y="45.1">3</text>
<text x="40" y="47.5">4</text>
<text x="45.6" y="47.5">5</text>
<text x="45.6" y="45.1">6</text>
<text x="45.6" y="42.8">7</text>
<text x="152.8" y="42.8">2</text>
<text x="152.8" y="45.1">3</text>
<text x="152.8" y="47.5">4</text>
<text x="158.5" y="47.5">5</text>
<text x="158.5" y="45.1">6</text>
<text x="158.5" y="42.8">7</text>
<text x="280.1" y="42.8">D</text>
<text x="40" y="73.3">1</text>
<text x="40" y="75.7">2</text>
<text x="45.6" y="75.7">7</text>
<text x="45.6" y="73.3">8</text>
<text x="40" y="78.1">3</text>
<text x="40" y="80.4">4</text>
<text x="45.6" y="80.4">5</text>
<text x="45.6" y="78.1">6</text>
<text x="14.3" y="87.5">C</text>
<text x="280.1" y="87.5">C</text>
<text x="40" y="106.2">1</text>
<text x="45.6" y="106.2">8</text>
<text x="40" y="108.6">2</text>
<text x="40" y="110.9">3</text>
<text x="40" y="113.3">4</text>
<text x="45.6" y="113.3">5</text>
<text x="45.6" y="110.9">6</text>
<text x="45.6" y="108.6">7</text>
<text x="265.8" y="108.6">1</text>
<text x="265.8" y="110.9">2</text>
<text x="265.8" y="113.3">3</text>
<text x="128.7" y="127" transform="rotate(-90 128.7 127)">8</text>
<text x="131.1" y="127" transform="rotate(-90 131.1 127)">7</text>
<text x="133.4" y="127" transform="rotate(-90 133.4 127)">6</text>
<text x="135.7" y="127" transform="rotate(-90 135.7 127)">5</text>
<text x="14.3" y="132.1">B</text>
<text x="128.7" y="132.4" transform="rotate(-90 128.7 132.4)">1</text>
<text x="131.1" y="132.4" transform="rotate(-90 131.1 132.4)">2</text>
<text x="133.4" y="132.4" transform="rotate(-90 133.4 132.4)">3</text>
<text x="135.7" y="132.4" transform="rotate(-90 135.7 132.4)">4</text>
<text x="280.1" y="132.1">B</text>
<text x="40" y="139.1">1</text>
<text x="40" y="141.5">2</text>
<text x="40" y="143.8">3</text>
<text x="45.6" y="143.8">6</text>
<text x="45.6" y="141.5">7</text>
<text x="45.6" y="139.1">8</text>
<text x="40" y="146.1">4</text>
<text x="45.6" y="146.1">5</text>
<text x="150.5" y="150.9">1</text>
<text x="150.5" y="153.2">3</text>
<text x="150.5" y="155.5">5</text>
<text x="158.5" y="150.9">2</text>
<text x="158.5" y="153.2">4</text>
<text x="158.5" y="155.5">6</text>
<text x="150.5" y="157.9">7</text>
<text x="150.5" y="160.3">9</text>
<text x="157.3" y="160.3">10</text>
<text x="158.5" y="157.9">8</text>
<text x="150.5" y="162.6">11</text>
<text x="150.5" y="164.9">13</text>
<text x="150.5" y="167.3">15</text>
<text x="157.3" y="162.6">12</text>
<text x="157.3" y="164.9">14</text>
<text x="157.3" y="167.3">16</text>
<text x="40" y="172">1</text>
<text x="45.6" y="172">8</text>
<text x="150.5" y="169.6">17</text>
<text x="150.5" y="172">19</text>
<text x="157.3" y="169.6">18</text>
<text x="157.3" y="172">20</text>
<text x="14.3" y="176.7">A</text>
<text x="40" y="174.3">2</text>
<text x="40" y="176.7">3</text>
<text x="40" y="179">4</text>
<text x="45.6" y="179">5</text>
<text x="45.6" y="176.7">6</text>
<text x="45.6" y="174.3">7</text>
<text x="150.5" y="174.3">21</text>
<text x="150.5" y="176.7">23</text>
<text x="150.5" y="179">25</text>
<text x="157.3" y="174.3">22</text>
<text x="157.3" y="176.7">24</text>
<text x="157.3" y="179">26</text>
<text x="197.3" y="175.5">Title</text>
<text x="280.1" y="176.7">A</text>
<text x="150.5" y="181.4">27</text>
<text x="150.5" y="183.7">29</text>
<text x="157.3" y="181.4">28</text>
<text x="157.3" y="183.7">30</text>
<text x="197.3" y="182.6">Size</text>
<text x="209" y="182.6">Number</text>
<text x="256.1" y="182.6">Revision</text>
<text x="197.3" y="189.6">Date:</text>
<text x="197.3" y="192">File:</text>
<text x="198.5" y="186.1">A4</text>
<text x="207.9" y="189.6">6-Jan-2012</text>
<text x="207.9" y="192">D:\变频器\tu20111110\日本变频器图纸.ddb</text>
<text x="244.3" y="189.6">Sheet</text>
<text x="244.3" y="192">Drawn By:</text>
<text x="250.9" y="189.6">of</text>
<text x="46.1" y="196.6">1</text>
<text x="113.6" y="196.6">2</text>
<text x="181.1" y="196.6">3</text>
<text x="248.6" y="196.6">4</text>
</g>
<g font-size="2.1" fill="#000080">
<text x="83.2" y="29.2">R41</text>
<text x="130.3" y="26.9">R61</text>
<text x="196.1" y="29.2">R12</text>
<text x="73.8" y="34.6">TR12</text>
<text x="83.2" y="32.7">16R</text>
<text x="130.3" y="30.3">4.7K</text>
<text x="186.7" y="34.6">TR6</text>
<text x="196.1" y="32.7">16R</text>
<text x="27.5" y="41.4">R3</text>
<text x="40.9" y="36.9">OI2</text>
<text x="73.8" y="36.9">KA</text>
<text x="83.2" y="36.5">D1</text>
<text x="83.2" y="38.6">A7</text>
<text x="95" y="36.7">D2</text>
<text x="95" y="39">A7</text>
<text x="140.4" y="41.4">R18</text>
<text x="153.8" y="36.9">OI5</text>
<text x="186.7" y="36.9">KA</text>
<text x="196.1" y="36.5">D8</text>
<text x="196.1" y="38.6">A7</text>
<text x="207.9" y="36.7">D11</text>
<text x="207.9" y="39">A7</text>
<text x="27.5" y="43.5">1K</text>
<text x="52.7" y="43.3">R40</text>
<text x="52.7" y="46.8">56R</text>
<text x="140.4" y="43.5">1K</text>
<text x="165.5" y="43.3">R30</text>
<text x="165.5" y="46.8">56R</text>
<text x="38.6" y="51.1">TLP351</text>
<text x="73.8" y="48.7">TR11</text>
<text x="73.8" y="51.1">LA</text>
<text x="105.2" y="48.4">R50</text>
<text x="105.2" y="50.6">8.2K</text>
<text x="116.2" y="50.6">C30</text>
<text x="116.2" y="52.7">CAP</text>
<text x="130.3" y="52.9">D48</text>
<text x="151.5" y="51.1">TLP351</text>
<text x="186.7" y="48.7">TR5</text>
<text x="186.7" y="51.1">LA</text>
<text x="218" y="48.4">R34</text>
<text x="218" y="50.6">8.2K</text>
<text x="229" y="50.6">C25</text>
<text x="229" y="52.7">CAP</text>
<text x="83.2" y="57.3">R4</text>
<text x="130.3" y="55">A7</text>
<text x="196.1" y="57.3">R11</text>
<text x="83.2" y="60.9">16R</text>
<text x="83.2" y="62.1">R7</text>
<text x="83.2" y="65.6">16R</text>
<text x="172.6" y="62.1">R13</text>
<text x="172.6" y="65.6">4.7K</text>
<text x="196.1" y="60.9">16R</text>
<text x="40.9" y="69.8">OI3</text>
<text x="73.8" y="67.5">TR9</text>
<text x="73.8" y="69.8">KA</text>
<text x="83.2" y="69.4">D3</text>
<text x="83.2" y="71.5">A7</text>
<text x="95" y="69.6">D4</text>
<text x="95" y="71.9">A7</text>
<text x="160.9" y="69.1">R17</text>
<text x="184.4" y="67.5">TR3</text>
<text x="184.4" y="69.8">MF</text>
<text x="205.6" y="67.5">TR1</text>
<text x="205.6" y="69.8">CQ</text>
<text x="27.5" y="74.3">R5</text>
<text x="27.5" y="76.4">1K</text>
<text x="52.7" y="76.1">R38</text>
<text x="160.9" y="72.7">33K</text>
<text x="184.4" y="76.1">R14</text>
<text x="205.6" y="76.1">R33</text>
<text x="38.6" y="83.9">TLP351</text>
<text x="52.7" y="79.7">56R</text>
<text x="73.8" y="81.5">TR10</text>
<text x="73.8" y="83.9">LA</text>
<text x="105.2" y="81.3">R49</text>
<text x="105.2" y="83.4">8.2K</text>
<text x="116.2" y="83.4">C29</text>
<text x="144.4" y="83.4">C5</text>
<text x="149.8" y="83.7">R16</text>
<text x="160.9" y="79.2">TR4</text>
<text x="160.9" y="81.5">H.R</text>
<text x="182.7" y="83.7">R15</text>
<text x="184.4" y="79.7">0R</text>
<text x="205.6" y="83.9">TR2</text>
<text x="205.6" y="79.7">47R</text>
<text x="215.6" y="81.3">R10</text>
<text x="215.6" y="83.4">8.2K</text>
<text x="116.2" y="85.5">CAP</text>
<text x="132.4" y="86.3">D7</text>
<text x="144.4" y="85.5">CAP 2.7K</text>
<text x="182.7" y="85.8">8.2K</text>
<text x="205.6" y="86.3">HQ</text>
<text x="83.2" y="90.3">R6</text>
<text x="83.2" y="93.7">16R</text>
<text x="83.2" y="94.9">R10</text>
<text x="132.4" y="93.1">A7</text>
<text x="73.8" y="100.3">TR7</text>
<text x="83.2" y="98.5">16R</text>
<text x="167.9" y="100.3">TR2</text>
<text x="27.5" y="107.2">R8</text>
<text x="40.9" y="102.7">OI4</text>
<text x="73.8" y="102.7">KA</text>
<text x="83.2" y="102.2">D5</text>
<text x="83.2" y="104.3">A7</text>
<text x="95" y="102.5">D6</text>
<text x="95" y="104.8">A7</text>
<text x="146.7" y="102">R47</text>
<text x="146.7" y="105.8">680R</text>
<text x="167.9" y="102.7">NPN</text>
<text x="247.9" y="107.2">D39</text>
<text x="264.3" y="105.1">CON6</text>
<text x="27.5" y="109.3">1K</text>
<text x="52.7" y="109.1">R36</text>
<text x="52.7" y="112.5">56R</text>
<text x="146.5" y="112.1">D9</text>
<text x="156.9" y="109.7">R96</text>
<text x="156.9" y="112.1">2.7K</text>
<text x="210" y="108.1">OI19</text>
<text x="222" y="113.7">R123</text>
<text x="234.9" y="109.5">TR16</text>
<text x="234.9" y="111.9">K2503</text>
<text x="38.6" y="116.8">TLP351</text>
<text x="73.8" y="114.5">TR8</text>
<text x="73.8" y="116.8">LA</text>
<text x="105.2" y="114.2">R48</text>
<text x="105.2" y="116.3">8.2K</text>
<text x="116.2" y="116.3">C28</text>
<text x="116.2" y="118.5">CAP</text>
<text x="146.5" y="119.1">A7</text>
<text x="210" y="118.5">2701</text>
<text x="222" y="117.5">8.2K</text>
<text x="232.1" y="119.1">R124</text>
<text x="254.7" y="116.8">C12</text>
<text x="264.3" y="116.8">FAN1</text>
<text x="83.2" y="123.1">R9</text>
<text x="232.1" y="121.5">6.8K</text>
<text x="240.8" y="121.3">C77</text>
<text x="240.8" y="123.6">CAP</text>
<text x="254.7" y="123.9">CAP</text>
<text x="83.2" y="126.7">16R</text>
<text x="83.2" y="127.9">R19</text>
<text x="83.2" y="131.3">16R</text>
<text x="118.5" y="130.9">TR1</text>
<text x="40.9" y="135.6">OI6</text>
<text x="73.8" y="133.2">TR15</text>
<text x="73.8" y="135.6">KA</text>
<text x="83.2" y="135.1">D13</text>
<text x="83.2" y="137.3">A7</text>
<text x="95" y="135.3">D12</text>
<text x="95" y="137.7">A7</text>
<text x="116.2" y="133.2">10AAJ03F</text>
<text x="240.5" y="134">OI18</text>
<text x="27.5" y="140.1">R23</text>
<text x="27.5" y="142.2">1K</text>
<text x="52.7" y="141.9">R47</text>
<text x="151.5" y="142.6">CON11</text>
<text x="226.7" y="139.5">R86</text>
<text x="226.7" y="143.4">1.8K</text>
<text x="254.9" y="139.5">R96</text>
<text x="254.9" y="143.4">6.8K</text>
<text x="38.6" y="149.7">TLP351</text>
<text x="52.7" y="145.5">56R</text>
<text x="73.8" y="147.3">TR16</text>
<text x="73.8" y="149.7">LA</text>
<text x="105.2" y="147.1">R45</text>
<text x="105.2" y="149.2">8.2K</text>
<text x="116.2" y="149.2">C27</text>
<text x="149.1" y="147.3">1A</text>
<text x="158.5" y="147.3">1B</text>
<text x="240.5" y="144.3">2701</text>
<text x="116.2" y="151.3">CAP</text>
<text x="83.2" y="156.1">R20</text>
<text x="83.2" y="159.5">16R</text>
<text x="83.2" y="160.7">R21</text>
<text x="73.8" y="166.1">TR13</text>
<text x="83.2" y="168">D10</text>
<text x="83.2" y="164.3">16R</text>
<text x="27.5" y="172.9">R24</text>
<text x="40.9" y="168.5">OI7</text>
<text x="73.8" y="168.5">KA</text>
<text x="83.2" y="170.1">A7</text>
<text x="95" y="168.2">D9</text>
<text x="95" y="170.6">A7</text>
<text x="27.5" y="175">1K</text>
<text x="52.7" y="174.8">R44</text>
<text x="52.7" y="178.3">56R</text>
<text x="38.6" y="182.6">TLP351</text>
<text x="73.8" y="180.2">TR14</text>
<text x="73.8" y="182.6">LA</text>
<text x="105.2" y="180">R42</text>
<text x="105.2" y="182">8.2K</text>
<text x="116.2" y="182">C26</text>
<text x="116.2" y="184.2">CAP</text>
<text x="83.2" y="188.9">R22</text>
<text x="149.1" y="187.3">15A</text>
<text x="158.5" y="187.3">15B</text>
<text x="264.3" y="192">李和明</text>
<text x="83.2" y="192.5">16R</text>
</g>
<g font-size="2.1" fill="#800000">
<text x="142.5" y="28.7">VCC</text>
<text x="95.5" y="31.1">VU+</text>
<text x="208.4" y="31.1">V+</text>
<text x="21.2" y="38.1">G1'</text>
<text x="134" y="38.1">G6'</text>
<text x="116.7" y="45.1">G1</text>
<text x="229.5" y="45.1">G6</text>
<text x="95.5" y="59.3">VU-</text>
<text x="116.7" y="56.9">E1</text>
<text x="208.4" y="59.3">V-</text>
<text x="229.5" y="56.9">E6</text>
<text x="95.5" y="63.9">VV+</text>
<text x="206" y="63.9">V+</text>
<text x="21.2" y="71">G3'</text>
<text x="116.7" y="78.1">G3</text>
<text x="136.4" y="78.1">G7'</text>
<text x="217.8" y="78.1">GB</text>
<text x="116.7" y="89.8">E3</text>
<text x="95.5" y="92.1">VV-</text>
<text x="165.1" y="93.3">6</text>
<text x="206" y="92.1">V-</text>
<text x="95.5" y="96.9">VW+</text>
<text x="257.5" y="100.3">+24V</text>
<text x="21.2" y="103.9">G5'</text>
<text x="138.8" y="103.9">RY</text>
<text x="116.7" y="110.9">G5</text>
<text x="196.8" y="110.9">+5V</text>
<text x="196.3" y="115.6">FAN</text>
<text x="95.5" y="125">VW-</text>
<text x="116.7" y="122.7">E5</text>
<text x="95.5" y="129.7">V+</text>
<text x="248.3" y="127.4">24G</text>
<text x="21.2" y="136.8">G2'</text>
<text x="137.8" y="136.8">RST</text>
<text x="116.7" y="143.8">G2</text>
<text x="218" y="141.5">+5V</text>
<text x="267.1" y="141.5">+24V</text>
<text x="234.9" y="145">TH</text>
<text x="116.7" y="155.5">E2</text>
<text x="137.1" y="150.9">+24V</text>
<text x="168.4" y="150.9">24G</text>
<text x="95.5" y="157.9">V-</text>
<text x="168.4" y="157.9">+15V</text>
<text x="95.5" y="162.6">V+</text>
<text x="138" y="164.9">+5V</text>
<text x="168.4" y="162.6">-15V</text>
<text x="168.4" y="164.9">+5V</text>
<text x="21.2" y="169.6">G4'</text>
<text x="138.5" y="169.6">OI5</text>
<text x="138.5" y="172">OI7</text>
<text x="168.4" y="169.6">OI4</text>
<text x="168.4" y="172">OI3</text>
<text x="116.7" y="176.7">G4</text>
<text x="136.7" y="179">TH2B</text>
<text x="137.6" y="174.3">FAN</text>
<text x="139" y="176.7">TH</text>
<text x="168.4" y="174.3">OI6</text>
<text x="168.4" y="176.7">OI8</text>
<text x="168.4" y="179">TH1</text>
<text x="138.8" y="183.7">IS1</text>
<text x="138.8" y="181.4">IS3</text>
<text x="168.4" y="181.4">TH2</text>
<text x="168.4" y="183.7">IS2</text>
<text x="95.5" y="190.8">V-</text>
<text x="116.7" y="188.4">E4</text>
</g>
</svg>
